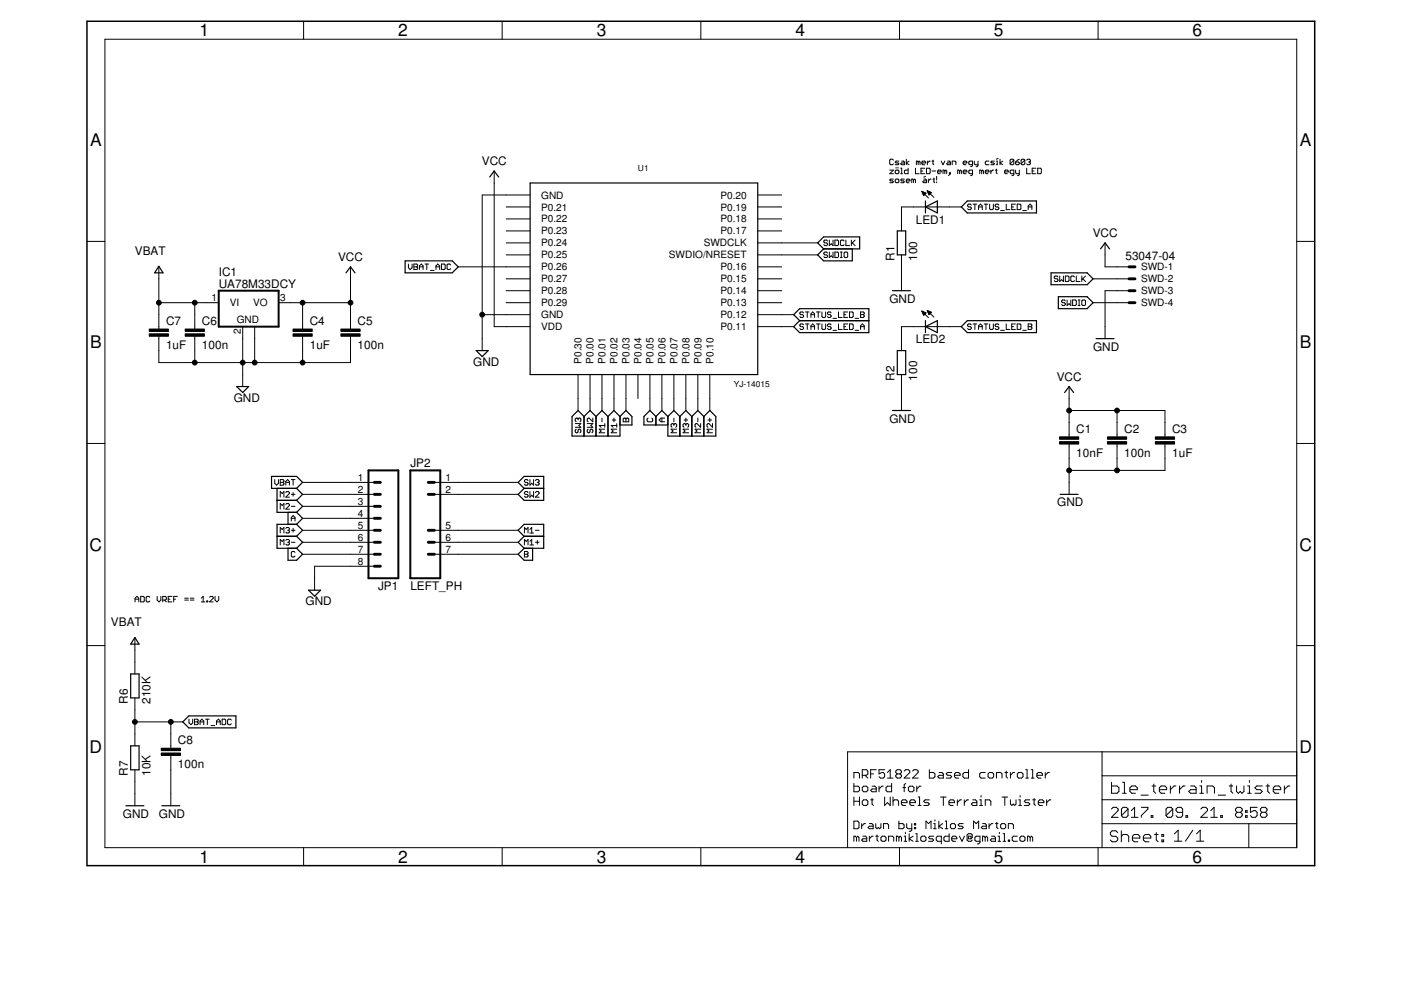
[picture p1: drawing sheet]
<svg xmlns="http://www.w3.org/2000/svg" width="297mm" height="210mm" viewBox="0 0 297 210" stroke-linecap="round" stroke-linejoin="round" font-family="sans-serif">
<g fill="none" stroke="#000" stroke-width=".25">
<path d="M103.8 37.5l1-1.2 .9 1.2M112.4 38.8h48.3v40.6h-48.3zM33.7 56.5l.9 1.3h-1.8zM73.4 57.8l.9-1.2 1 1.2M85.9 55.3h10l1.3 1.3-1.3 1.2h-10zM173.4 51.5l1.2-1.3h7.7v2.6h-7.7zM174.6 52.8l-1.2 1.2 1.2 1.3h6.1v-2.5M190.2 49h1.8v5h-1.8zM196.2 43.9l2.5-1.3v2.5zM196.2 42.6v2.5M203.8 43.9l1.3-1.3h14.7v2.5h-14.7zM222.8 57.8h7.7l1.3 1.3-1.3 1.3h-7.7z"/>
<path d="M233.3 52.8l1-1.3 .9 1.3M101 74.3h2.5l-1.3 1.3zM168.3 66.7l1.2-1.3h14.7v5.1h-14.7l-1.2-1.2 1.2-1.3zM169.5 68h14.7M189.2 61.6h3.8M190.2 74.3h1.8v5.1h-1.8zM196.2 68v2.5M196.2 69.3l2.5-1.3v2.5zM203.8 69.3l1.3-1.3h14.7v2.5h-14.7zM224.4 62.9h6.1l1.3 1.3-1.3 1.2h-6.1zM232.4 71.8h3.8M50.2 82h2.5l-1.2 1.2z"/>
<path d="M123.8 88.3l1.3-1.3 1.3 1.3M123.8 88.3l-1.2-1.3-1.3 1.3v4.2h10.1v-4.2M123.8 88.3v4.2M126.4 88.3l1.2-1.3 1.3 1.3M126.4 88.3v4.2M128.9 88.3l1.3-1.3 1.2 1.3M128.9 88.3v4.2M131.4 88.3l1.3-1.3 1.3 1.3v1.8h-2.6M139.1 88.3l-1.3-1.3-1.3 1.3v1.8h5.1M139.1 88.3l1.2-1.3 1.3 1.3M139.1 88.3v1.8M141.6 88.3v4.2h10.2v-4.2l-1.3-1.3-1.3 1.3"/>
<path d="M141.6 88.3l1.3-1.3 1.2 1.3M144.1 88.3v4.2M144.1 88.3l1.3-1.3 1.3 1.3M146.7 88.3v4.2M146.7 88.3l1.3-1.3 1.2 1.3M149.2 88.3v4.2M189.2 87h3.8M225.7 83.2l1-1.2 .9 1.2M57.6 101h5.3l1.3 1.3-1.3 1.2h-5.3zM58.7 106.1h4.2M58.7 113.7h4.2M58.7 103.5v5.1h4.2"/>
<path d="M61.1 108.6v2.6M61.1 116.2v2.6h1.8l1.3-1.3-1.3-1.3M62.9 111.2h-4.2v5h4.2M62.9 113.7l1.3 1.3-1.3 1.2M62.9 111.2l1.3 1.2-1.3 1.3M62.9 106.1l1.3 1.3-1.3 1.2M62.9 103.5l1.3 1.3-1.3 1.3M62.9 108.6l1.3 1.3-1.3 1.3M109.9 102.3l1.2-1.3h4.2v5.1h-4.2l-1.2-1.3 1.2-1.3zM111.1 103.5h4.2M111.1 113.7l-1.2-1.3 1.2-1.2h4.2v5h-4.2M111.1 113.7l-1.2 1.3 1.2 1.2"/>
<path d="M111.1 113.7h4.2M111.1 116.2l-1.2 1.3 1.2 1.3h1.8v-2.6M224.8 104.8h3.8M28.6 135.2l.9 1.4h-1.8zM65.4 125.1h2.6l-1.3 1.3zM27.7 142.9h1.8v5.1h-1.8zM27.7 158.1h1.8v5.1h-1.8zM38.8 153.1l1.2-1.3h10v2.5h-10zM26.7 170.8h3.8M34.3 170.8h3.8"/>
</g>
<g fill="none" stroke="#000" stroke-width=".21">
<path d="M22.2 8.3h252.7v171.4h-252.7zM64.4 4.5v3.8M106.5 4.5v3.8M148.6 4.5v3.8M190.7 4.5v3.8M232.8 4.5v3.8M104.8 36.3v33h7.6M188.6 36.1h.8l-.8 .7h.8M189.4 34l-.2-.2h-.4l-.2 .2v.7l.2 .2h.4l.2-.2M189.4 38h-.6l-.2 .2 .2 .2h.4l.2 .1-.2 .2h-.6M189.8 36.3l.2-.2h.4l.2 .2v.3l-.2 .2h-.4l-.2-.2zM189.8 38.2l.2-.2h.4l.2 .2v.3l-.2 .2h-.4l-.2-.2z"/>
<path d="M190 35.5v.2M190.4 35.5v.2M190.6 34.2h-.6l-.2 .2 .2 .1h.4l.2 .2-.2 .2h-.6M191 36.8h.4M191 35.7h.2v1.1M191.2 34.2h.4l.1 .2v.5h-.5l-.2-.2 .2-.2h.5M191.7 38h-.5l-.2 .2 .2 .2h.4l.1 .1-.1 .2h-.6M192.2 33.8v1.1M192.2 38.4h.7l-.2-.4h-.4l-.1 .2v.3l.1 .2h.4M192.5 35.7v1.1h-.6l-.2-.2v-.3l.2-.2h.6M192.7 34.2l-.5 .3 .5 .4M193.7 38.2l.2-.2 .2 .2v.5"/>
<path d="M193.7 38.2l-.4-.2v.7M193.7 38.2v.5M194.1 35.7v1.1h.8M194.7 34.4v.5M194.7 34.4l-.4-.2v.7M194.7 34.4l.2-.2 .2 .2v.5M195.3 36.3h.3M195.5 34.5h.7l-.2-.3h-.4l-.1 .2v.3l.1 .2h.4M195.9 38h.3l.2 .2v.5h-.5l-.3-.2 .3-.1h.5M196 35.7h-.7v1.1h.7M196.2 37.4l-.3 .2M196.4 35.7h.6l.2 .2v.7l-.2 .2h-.6z"/>
<path d="M196.6 34.2v.7M196.8 38v.7M197.2 34.2l-.6 .3M197.4 38l-.6 .4M197.6 34.2h.4M197.6 36.3h.8M197.8 34v.7l.2 .2M197.8 38h.4M198 37.8v.7l.2 .2M198.6 37.4v.8M198.6 38.5v.2M198.8 36.4h.8l-.3-.3h-.3l-.2 .2v.3l.2 .2h.3"/>
<path d="M199.6 34.2l.3 .7 .4-.7M200.3 36.3l-.4-.2v.7M200.3 36.3v.5M200.3 36.3l.2-.2 .2 .2v.5M200.9 34.2h.4l.2 .2v.5h-.6l-.2-.2 .2-.2h.6M201.3 36.6h.2v.2h-.2zM201.5 36.8l-.4 .4M201.9 34.9v-.7h.6l.2 .2v.5M203.5 36.3l-.4-.2v.7M203.5 36.3v.5M203.5 36.3l.1-.2 .2 .2v.5M204.2 34.5h.8l-.2-.3h-.4l-.2 .2v.3l.2 .2h.4"/>
<path d="M204.2 36.4h.8l-.2-.3h-.4l-.2 .2v.3l.2 .2h.4M206.2 34.9h-.6l-.2-.2v-.3l.2-.2h.6v.9l-.4 .2M206.2 36.8h-.6l-.2-.2v-.3l.2-.2h.6v.9l-.4 .2M206.6 34.2v.5l.2 .2h.5M207.3 34.2v.9l-.4 .2M208.1 36.3l-.4-.2v.7M208.1 36.3l.2-.2 .2 .2v.5M208.1 36.3v.5M208.9 36.4h.8l-.2-.3h-.4l-.2 .2v.3l.2 .2h.4M209.7 34.2h-.6l-.2 .2v.3l.2 .2h.6M210.1 36.1v.7M210.7 36.1l-.6 .3"/>
<path d="M210.8 34.2h-.5l-.2 .2 .2 .1h.4l.1 .2-.1 .2h-.6M211.1 36.1h.3M211.2 34.2h.2v.7h-.2M211.2 35.9v.7l.2 .2M211.6 33.6l-.4 .2M212 33.8v1.1M212.6 34.2l-.6 .3 .6 .4M213 36.4h.8l-.2-.3h-.4l-.2 .2v.3l.2 .2h.4M214.9 34l-.1-.2h-.4l-.2 .2v.7M214.9 34v.7l-.1 .2h-.4l-.2-.2M214.9 36.8h-.5l-.2-.2v-.3l.2-.2h.5v.9l-.4 .2M214.9 34l-.7 .7"/>
<path d="M215.3 34.4h.6l.2 .3-.2 .2h-.4l-.2-.2zM215.3 36.1v.5l.2 .2h.6M216.1 33.8l-.8 .6M216.1 36.1v.9l-.4 .2M217.3 34l-.2-.2h-.4l-.2 .2v.7M217.3 34v.7l-.2 .2h-.4l-.2-.2M217.3 34l-.8 .7M217.7 34l.2-.2h.3l.3 .2-.3 .4M217.7 35.7v1.1h.8M218.1 34.4h.1M218.2 34.4l.3 .1-.3 .4h-.3l-.2-.2M218.8 36.3h.4"/>
<path d="M219.6 35.7h-.8v1.1h.8M220 35.7h.6l.2 .2v.7l-.2 .2h-.6zM18.4 51.2h3.8M33.7 56.6v13.2M74.3 56.6v13.2M86.6 56v.8l.4 .3 .4-.3v-.8M87.8 56h.5l.2 .2-.2 .4 .2 .4-.2 .1h-.5zM87.8 56.6h.5M88.9 56.6h.8M88.9 57.1v-.7l.4-.4 .4 .4v.7M90.1 56h.8M90.5 56v1.1"/>
<path d="M91.3 57.3h.8M92.4 56.6h.8M92.4 57.1v-.7l.4-.4 .4 .4v.7M93.6 56h.6l.2 .2v.8l-.2 .1h-.6zM95.5 56.2l-.1-.2h-.4l-.2 .2v.8l.2 .1h.4l.1-.1M97.2 56.6h15.2M107.3 59.1h5.1M107.3 51.5h5.1M107.3 54h5.1M107.3 43.9h5.1M107.3 49h5.1M107.3 46.4h5.1"/>
<path d="M112.4 41.3h-10.2v33M160.7 59.1h5M160.7 51.5h12.7M160.7 54h12.7M160.7 56.6h5M160.7 43.9h5M160.7 49h5M160.7 46.4h5M160.7 41.3h5M175.5 51.1l-.2-.2h-.4l-.2 .4 .2 .2h.4l.2 .4-.2 .2h-.4l-.2-.2M175.5 53.6l-.2-.2h-.4l-.2 .4 .2 .2h.4l.2 .4-.2 .2h-.4l-.2-.2M175.8 50.9v1.2l.4-.4 .4 .4v-1.2"/>
<path d="M175.8 53.4v1.2l.4-.4 .4 .4v-1.2M177 50.9h.6l.2 .2v.8l-.2 .2h-.6zM177 53.4h.6l.2 .2v.8l-.2 .2h-.6zM178.2 53.4h.4M178.2 54.6h.4M178.4 53.4v1.2M179 51.1l-.2-.2h-.4l-.2 .2v.8l.2 .2h.4l.2-.2M179.2 53.4h.3l.2 .2v.8l-.2 .2h-.3l-.2-.2v-.8zM179.3 50.9v1.2h.8M180.5 50.9v1.2M180.7 51.5l.6 .6M181.3 50.9l-.8 .8"/>
<path d="M191.1 54v7.6M195.5 40.6l1.3 1.4M195.5 40.6h.1M195.5 40.6l.8 .4M195.5 40.6l.3 .9M195.5 40.7h.3M195.6 40.9h.5M195.6 41h.7M195.7 41.1h.5M195.7 41.2h.4M195.8 41.3h.1M195.8 41.4h.1"/>
<path d="M196.3 41l-.5 .5M196.6 40.4l1.4 1.4M196.6 40.4l.9 .4-.5 .5zM196.6 40.5h.1M196.7 40.6h.3M196.7 40.7h.6M196.8 40.9h.6M196.8 41h.5M196.9 41.1h.3M196.9 41.2h.2M203.8 43.9h-12.7v5.1M205.9 43.5l-.2-.2h-.4l-.2 .4 .2 .2h.4l.2 .4-.2 .1h-.4l-.2-.1"/>
<path d="M206.3 43.3h.8M206.7 43.3v1.1M207.5 44.4v-.7l.4-.4 .4 .4v.7M207.5 43.9h.8M208.7 43.3h.7M209 43.3v1.1M209.8 43.3v1l.2 .1h.4l.2-.1v-1M211.8 43.5l-.2-.2h-.4l-.2 .4 .2 .2h.4l.2 .4-.2 .1h-.4l-.2-.1M212.2 44.6h.7M213.3 43.3v1.1h.8M214.5 43.9h.4M215.3 43.3h-.8v1.1h.8"/>
<path d="M215.7 43.3h.6l.2 .2v.8l-.2 .1h-.6zM216.8 44.6h.8M218 44.4v-.7l.4-.4 .4 .4v.7M218 43.9h.8M224.3 58.7l-.2-.2h-.4l-.2 .4 .2 .2h.4l.2 .4-.2 .2h-.4l-.2-.2M224.7 58.5v1.2l.4-.4 .4 .4v-1.2M225.9 58.5h.5l.3 .2v.8l-.3 .2h-.5zM227.8 58.7l-.2-.2h-.4l-.2 .2v.8l.2 .2h.4l.2-.2M228.2 58.5v1.2h.8M229.4 58.5v1.2M229.6 59.1l.5 .6M230.1 58.5l-.7 .8"/>
<path d="M231.8 59.1h7.6M234.3 51.5v5.1h5.1M274.9 51.2h3.8M33.7 64.2h12.7M33.7 71.3v5.6h40.6v-5.6M41.3 64.2v5.6M41.3 71.3v5.6M51.5 69.3v12.7M54 69.3v7.6M59.1 64.2h15.2M64.2 64.2v5.6M64.2 71.3v5.6"/>
<path d="M102.2 66.7h10.2M107.3 64.2h5.1M107.3 61.6h5.1M122.6 79.4v7.6M125.1 79.4v7.6M127.6 79.4v7.6M130.2 79.4v7.6M132.7 79.4v7.6M135.3 79.4v5.1M137.8 79.4v7.6M140.3 79.4v7.6M142.9 79.4v7.6"/>
<path d="M145.4 79.4v7.6M148 79.4v7.6M150.5 79.4v7.6M160.7 64.2h5M160.7 69.3h7.6M160.7 66.7h7.6M160.7 61.6h5M170.4 68.9l-.2-.2h-.4l-.2 .4 .2 .2h.4l.2 .4-.2 .1h-.4l-.2-.1M170.4 66.3l-.2-.2h-.4l-.2 .4 .2 .2h.4l.2 .4-.2 .2h-.4l-.2-.2M170.8 68.7h.7M170.8 66.1h.7M171.2 66.1v1.2"/>
<path d="M171.2 68.7v1.1M171.9 69.3h.8M171.9 66.7h.8M171.9 67.3v-.8l.4-.4 .4 .4v.8M171.9 69.8v-.7l.4-.4 .4 .4v.7M173.1 68.7h.8M173.1 66.1h.8M173.5 66.1v1.2M173.5 68.7v1.1M174.3 68.7v1l.2 .1h.4l.1-.1v-1M174.3 66.1v1l.2 .2h.4l.1-.2v-1M176.2 66.3l-.2-.2h-.4l-.2 .2 .2 .4h.4l.2 .2-.2 .4h-.4l-.2-.2"/>
<path d="M176.2 68.9l-.2-.2h-.4l-.2 .2 .2 .4h.4l.2 .2-.2 .3h-.4l-.2-.1M176.6 70h.8M176.6 67.5h.8M177.8 66.1v1.2h.8M177.8 68.7v1.1h.8M178.9 69.3h.4M178.9 66.7h.4M179.7 66.1h-.8v1.2h.8M179.7 68.7h-.8v1.1h.8M180.1 68.7h.6l.2 .2v.8l-.2 .1h-.6zM180.1 66.1h.6l.2 .2v.8l-.2 .2h-.6zM181.3 70h.8"/>
<path d="M181.3 67.5h.8M182.5 69.3h.7M182.5 66.1h.5l.2 .2-.2 .4 .2 .4-.2 .2h-.5zM182.5 66.7h.5M182.5 69.8v-.7l.3-.4 .4 .4v.7M191.1 79.4v7.6M195.5 66l1.3 1.4M195.5 66l.8 .3-.5 .5zM195.5 66.1h.2M195.5 66.2h.4M195.6 66.3h.6M195.6 66.4h.7"/>
<path d="M195.7 66.5h.4M195.7 66.7h.3M195.8 66.8h.1M196.6 65.8l1.4 1.4M196.6 65.8l.9 .4-.5 .5zM196.6 65.9h.2M196.7 66.1h.4M196.7 66.2h.7M196.8 66.3h.6M196.8 66.4h.5M196.9 66.5h.2M196.9 66.7h.1"/>
<path d="M203.8 69.3h-12.7v5M205.9 68.9l-.2-.2h-.4l-.2 .4 .2 .2h.4l.2 .4-.2 .1h-.4l-.2-.1M206.3 68.7h.8M206.7 68.7v1.1M207.5 69.3h.8M207.5 69.8v-.7l.4-.4 .4 .4v.7M208.7 68.7h.7M209 68.7v1.1M209.8 68.7v1l.2 .1h.4l.2-.1v-1M211.8 68.9l-.2-.2h-.4l-.2 .4 .2 .2h.4l.2 .4-.2 .1h-.4l-.2-.1M212.2 70h.7M213.3 68.7v1.1h.8"/>
<path d="M214.5 69.3h.4M215.3 68.7h-.8v1.1h.8M215.7 68.7h.6l.2 .2v.8l-.2 .1h-.6zM216.8 70h.8M218 68.7h.6l.2 .2-.2 .4 .2 .4-.2 .1h-.6zM218 69.3h.6M225.9 63.8l-.2-.2h-.4l-.2 .4 .2 .2h.4l.2 .4-.2 .2h-.4l-.2-.2M226.3 63.6v1.2l.4-.4 .3 .4v-1.2M227.4 63.6h.6l.2 .2v.8l-.2 .2h-.6zM228.6 63.6h.4M228.6 64.8h.4M228.8 63.6v1.2"/>
<path d="M229.4 63.8l.2-.2h.4l.1 .2v.8l-.1 .2h-.4l-.2-.2zM231.8 64.2h7.6M239.4 61.6h-5.1v10.2M18.4 94h3.8M122 89.8h1.1l-.4 .4 .4 .4h-1.1M122.2 91l-.2 .2v.4l.4 .2 .2-.2v-.4l.4-.2 .1 .2v.4l-.1 .2M122.6 88.8l-.2-.2-.4 .2v.4l.2 .2M122.6 88.8v.2M122.6 88.8l.1-.2 .4 .2v.4l-.1 .2M124.5 89.8h1.2l-.4 .4 .4 .4h-1.2M124.7 91l-.2 .2v.4l.4 .2 .2-.2v-.4l.4-.2 .2 .2v.4l-.2 .2M125.7 88.6v.8l-.8-.8-.4 .2v.4l.2 .2"/>
<path d="M127.6 88.6v.8M128.2 91h-1.2l.4 .4-.4 .4h1.2M128.2 90.2h-1.2l.4 .4M128.2 89.8v.8M129.8 89h.8M130.2 88.6v.8M130.8 91h-1.2l.4 .4-.4 .4h1.2M130.8 90.2h-1.2l.4 .4M130.8 89.8v.8M132.1 88.8l.2-.2 .4 .2 .4-.2 .2 .2v.6h-1.2zM132.7 88.8v.6M137.4 88.6l-.2 .2v.4l.2 .2h.8l.2-.2v-.4l-.2-.2"/>
<path d="M140.3 88.6v.8M140.9 88.6h-.8l-.4 .4 .4 .4h.8M142.9 90l-.2-.2-.4 .2v.4l.2 .2M142.9 90l.2-.2 .4 .2v.4l-.2 .2M142.9 88.6v.8M142.9 90v.2M143.5 91h-1.2l.4 .4-.4 .4h1.2M145 89h.8M145.4 90l-.2-.2-.4 .2v.4l.2 .2M145.4 90l.2-.2 .4 .2v.4l-.2 .2M145.4 88.6v.8M145.4 90v.2"/>
<path d="M146 91h-1.2l.4 .4-.4 .4h1.2M148 88.6v.8M148.5 91h-1.1l.4 .4-.4 .4h1.1M148.5 89.8v.8l-.7-.8-.4 .2v.4l.2 .2M150.1 89h.8M150.5 88.6v.8M151.1 91h-1.2l.4 .4-.4 .4h1.2M151.1 89.8v.8l-.8-.8-.4 .2v.4l.2 .2M226.7 82v10.6M226.7 94.1v10.7M226.7 87h20.3v5.6M236.8 87v5.6"/>
<path d="M236.8 94.1v5.6M247 94.1v5.6h-20.3M274.9 94h3.8M58.3 101.7v.8l.3 .4 .4-.4v-.8M59.4 101.7h.6l.2 .2-.2 .4 .2 .4-.2 .2h-.6zM59.4 102.3h.6M59.4 105.4v-1.2l.4 .4 .4-.4v1.2M59.4 107.9v-1.1l.4 .4 .4-.4v1.1M59.4 113v-1.2l.4 .4 .4-.4v1.2M59.4 115.5v-1.1l.4 .4 .4-.4v1.1M60.6 102.3h.8M60.6 104.4l.2-.2h.4l.2 .2v.2l-.8 .8h.8"/>
<path d="M60.6 102.9v-.8l.4-.4 .4 .4v.8M60.6 107l.2-.2h.4l.2 .2v.2l-.8 .7h.8M60.6 112l.2-.2h.4l.2 .2-.2 .4M60.6 114.6l.2-.2h.4l.2 .2-.2 .4M61 115h.2M61 112.4h.2M61.2 112.4l.2 .2-.2 .4h-.4l-.2-.2M61.2 115l.2 .2-.2 .3h-.4l-.2-.1M61.8 101.7h.7M61.8 104.8h.7M61.8 115h.7M61.8 112.4h.7"/>
<path d="M61.8 107.4h.7M61.8 110.5v-.8l.3-.4 .4 .4v.8M61.8 109.9h.7M62.1 101.7v1.2M62.1 104.4v.8M62.1 112v.8M62.5 117.1l-.2-.2h-.3l-.2 .2v.8l.2 .2h.3l.2-.2M64.2 102.3h15.2M64.2 104.8h15.2M64.2 115h15.2M64.2 112.4h15.2M64.2 107.4h15.2"/>
<path d="M64.2 109.9h15.2M64.2 117.5h15.2M92.1 102.3h17.8M92.1 104.8h17.8M92.1 115h17.8M92.1 112.4h17.8M92.1 117.5h17.8M111.2 116.9h.6l.2 .2-.2 .4 .2 .4-.2 .2h-.6zM111.2 113v-1.2l.4 .4 .4-.4v1.2M111.2 115.5v-1.1l.4 .4 .4-.4v1.1M111.2 117.5h.6M112 101.9l-.2-.2h-.4l-.2 .2 .2 .4h.4l.2 .2-.2 .4h-.4l-.2-.2"/>
<path d="M112 104.4l-.2-.2h-.4l-.2 .2 .2 .4h.4l.2 .2-.2 .4h-.4l-.2-.2M112.4 101.7v1.2l.3-.4 .4 .4v-1.2M112.4 104.2v1.2l.3-.4 .4 .4v-1.2M112.4 114.8l.3-.4v1.1M112.4 112.2l.3-.4v1.2M112.4 115.5h.7M112.4 113h.7M113.5 101.9l.2-.2h.4l.2 .2-.2 .4M113.5 104.4l.2-.2h.4l.2 .2v.2l-.8 .8h.8M113.5 115h.8M113.5 112.4h.8M113.9 102.3h.2"/>
<path d="M113.9 114.6v.8M114.1 102.3l.2 .2-.2 .4h-.4l-.2-.2M18.4 136.9h3.8M28.6 135.3v7.6M28.6 127.6v-.8l.4-.4 .4 .4v.8M28.6 127h.8M29.8 126.4h.6l.2 .2v.8l-.2 .2h-.6zM31.8 126.6l-.2-.2h-.4l-.2 .2v.8l.2 .2h.4l.2-.2M33.3 126.4v.8l.4 .4 .4-.4v-.8M34.5 127.2h.6l.2-.2v-.4l-.2-.2h-.6v1.2M34.9 127.2l.4 .4M35.7 127h.3"/>
<path d="M36.4 126.4h-.7v1.2h.7M36.8 127h.4M37.6 126.4h-.8v1.2M39.2 127.2h.7M39.2 126.8h.7M40.3 127.2h.8M40.3 126.8h.8M42.7 127.6h.8M42.7 126.8l.4-.4v1.2M43.8 127.4h.2v.2h-.2zM44.4 126.6l.2-.2h.4l.2 .2v.2l-.8 .8h.8M45.6 126.4v.8l.4 .4 .4-.4v-.8"/>
<path d="M79.4 120.1h-12.7v5M274.9 136.9h3.8M28.6 153.1h10.2M28.6 148v10.1M36.2 153.1v5.5M40.1 152.5v.8l.4 .3 .4-.3v-.8M41.2 152.5h.6l.2 .2-.2 .4 .2 .4-.2 .1h-.6zM41.2 153.1h.6M42.4 153.1h.8M42.4 153.6v-.7l.4-.4 .4 .4v.7M43.6 152.5h.8M44 152.5v1.1"/>
<path d="M44.7 153.8h.8M45.9 153.1h.8M45.9 153.6v-.7l.4-.4 .4 .4v.7M47.1 152.5h.6l.2 .2v.8l-.2 .1h-.6zM49 152.7l-.1-.2h-.4l-.2 .2v.8l.2 .1h.4l.1-.1M233.7 159.4v20.3M274.9 159.4h-95.2v20.3M28.6 163.2v7.6M36.2 160.2v10.6M64.4 179.7v3.8M106.5 179.7v3.8M148.6 179.7v3.8"/>
<path d="M181 165v-1.2h.9l.3 .3v.9M181 166.1v1.8h.9l.3-.3v-.6l-.3-.3h-.9M181 169v1.8M181 174.1h.9l.2 .2v1.2l-.2 .2h-.9zM181 169.9h1.2M181.6 177.6l-.3-.3h-.3v1.1M181.6 177.6l.3-.3 .2 .3v.8M181.6 177.6v.8M182.2 169v1.8M182.7 174.6v1.1M182.8 164.4h.9l.3-.3v-.6l-.3-.3h-.9v1.8M182.9 177.3h.6l.3 .3v.8h-.9l-.2-.3 .2-.3h.9"/>
<path d="M183.1 166.7h.6l.3 .3v.6l-.3 .3h-.6l-.3-.3v-.6zM183.1 169.6h.6l.3 .3v.6l-.3 .3h-.6l-.3-.3v-.6zM183.4 164.4l.6 .6M183.5 174.6h-.3l-.5 .6M184.3 174.6h.5l.3 .3v.8h-.8l-.3-.2 .3-.3h.8M184.3 177.3v1.1M184.6 164.1h.6M184.6 169.6h.6M184.9 166.7h.6l.3 .3v.9h-.9l-.3-.3 .3-.3h.9M184.9 169.3v1.2l.3 .3M185.1 177.3h-.2l-.6 .5M185.7 177.3h.5"/>
<path d="M185.7 174.6v.9l.2 .2 .3-.2 .3 .2 .3-.2v-.9M185.8 163.2h-1.2v1.8M185.9 177v1.1l.3 .3M186.4 166.7v1.2M186.8 177.6l.2-.3h.6l.3 .3v.5l-.3 .3h-.6l-.2-.3zM187.3 166.7h-.3l-.6 .6M187.3 175.7v-1.1h.8l.3 .3v.8M187.6 163.2h-1.2v.9l.6-.3h.3l.3 .3v.6l-.3 .3h-.6l-.3-.3M187.6 169v1.8l.6-.6 .5 .6v-1.8M188.2 165h1.1M188.2 163.8l.5-.6v1.8M188.4 178.4v-1.1h.8l.3 .3v.8"/>
<path d="M189 166.1v1.8h-.8l-.3-.3v-.6l.3-.3h.8M189.3 169.9l.3-.3h.6l.3 .3v.9M189.3 169v1.8M190.2 164.1l-.3-.3v-.3l.3-.3h.6l.3 .3v.3l-.3 .3M190.2 164.1h.6M190.2 164.1l-.3 .3v.3l.3 .3h.6l.3-.3v-.3l-.3-.3M190.6 177.6l.3-.3 .2 .3v.8M190.6 174.1v1.6h.8l.3-.2v-.6l-.3-.3h-.8M190.6 177.6l-.3-.3h-.2v1.1M190.6 177.6v.8M190.7 179.7v3.8M191.1 170.2h1.2v-.3l-.3-.3h-.6l-.3 .3v.6l.3 .3h.6"/>
<path d="M191.4 167h.6M191.7 178.4h.5M191.7 177.3h.3v1.1M191.7 163.5l.3-.3h.6l.3 .3v.3l-1.2 1.2h1.2M192 176.5v.3M192 166.1l-.3 .3v1.5M192.2 174.6v.9l.3 .2h.8M192.6 167l.3-.3h.6l.3 .3v.6l-.3 .3h-.6l-.3-.3zM192.8 176.8v1.6M192.9 170.2h1.2v-.3l-.3-.3h-.6l-.3 .3v.6l.3 .3h.6M193.3 174.6v1.4l-.3 .3h-.2M193.5 163.5l.3-.3h.6l.3 .3v.3l-1.2 1.2h1.2"/>
<path d="M193.6 177.3l-.8 .5 .8 .6M193.9 174.6h.2v.3h-.2zM193.9 175.5h.2v.2h-.2zM194.1 178.4h.6M194.1 176.8h.3v1.6M194.4 166.7v1.2M194.7 170.8h.6M194.7 169h.3v1.8M195.2 177.6l.3-.3h.5l.3 .3v.5l-.3 .3h-.5l-.3-.3zM195.3 166.7h-.3l-.6 .6M196.3 175.7v-1.6l.6 .5 .5-.5v1.6M197 163.2v1.8h.9l.3-.3v-.6l-.3-.3h-.9"/>
<path d="M197 169.6h-.8l-.3 .3 .3 .3h.5l.3 .3-.3 .3h-.8M198 174.6h.2v1.1M198 177.3h-.9l-.2 .3 .2 .2h.6l.3 .3-.3 .3h-.8M198 175.7h.5M198.2 173.8v.3M199.1 174.1v1.6M199.1 163.8h.6l.3 .3v.9h-.9l-.3-.3 .3-.3h.9M199.4 169h1.2M199.6 178.4h-.8l-.3-.3v-.5l.3-.3h.8v1.6M199.9 174.6l-.8 .6 .8 .5M200 169v1.8M200.4 175.7h.6"/>
<path d="M200.4 174.1h.3v1.6M201.2 170.2h1.2v-.3l-.3-.3h-.6l-.3 .3v.6l.3 .3h.6M201.2 176.8v1.6h-.8l-.3-.3v-.5l.3-.3h.8M201.5 174.9l.3-.3h.5l.3 .3v.6l-.3 .2h-.5l-.3-.2zM201.8 163.8h-.9l-.3 .3 .3 .3h.6l.3 .3-.3 .3h-.9M201.8 177.8h1.1v-.2l-.3-.3h-.5l-.3 .3v.5l.3 .3h.5M202.4 164.4h1.2v-.3l-.3-.3h-.6l-.3 .3v.6l.3 .3h.6M203 169.6v1.2M203.4 177.3l.6 1.1 .5-1.1M203.9 169.6h-.3l-.6 .6M204.2 174.6h-.8l-.3 .3 .3 .3h.6l.2 .3-.2 .2h-.9M204.4 169.6v1.2"/>
<path d="M205.3 177.3h.6v.5h-.6zM205.3 163.2v1.8h-.9l-.2-.3v-.6l.2-.3h.9M205.3 169.6h-.3l-.6 .6M205.9 177.8l.2-.2v-.6l-.2-.2h-.6l-.3 .2v1.1l.3 .3h.6l.2-.3M206.2 169.6h.6l.3 .3v.9h-.9l-.3-.3 .3-.3h.9M206.4 175.7v-1.6l.6 .5 .5-.5v1.6M207.7 170.8h.6M207.7 169.6h.3v1.2M207.8 178.4h-.8l-.3-.3v-.5l.3-.3h.8v1.3l-.3 .3h-.3M208 168.7v.3M208.3 174.6h.6l.2 .3v.8h-.8l-.3-.2 .3-.3h.8M208.9 177.6v.8"/>
<path d="M208.9 177.6l-.3-.3h-.3v1.1M208.9 177.6l.2-.3 .3 .3v.8M208.9 163.8h-.9l-.3 .3v.6l.3 .3h.9M208.9 170.8v-1.2h.9l.3 .3v.9M209.7 174.6v1.1M209.8 163.8h.6l.3 .3v.6l-.3 .3h-.6l-.3-.3v-.6zM210.2 177.3h.6l.3 .3v.8h-.9l-.2-.3 .2-.3h.9M210.5 174.6h-.3l-.5 .6M211.1 174.6h.5M211.3 165v-1.2h.9l.2 .3v.9M211.3 174.3v1.2l.3 .2M211.6 178.4h.5"/>
<path d="M211.6 177.3h.3v1.1M211.9 176.5v.3M212.4 174.6h.6l.2 .3v.6l-.2 .2h-.6l-.2-.2v-.6zM212.4 169h1.2M212.7 178.4h.5M212.7 176.8h.3v1.6M213 163.8h.6M213 169v1.8M213.3 163.5v1.2l.3 .3M213.8 175.7v-1.1h.8l.3 .3v.8M213.8 178.1h.3v.3h-.3zM214.2 163.8v1.2"/>
<path d="M214.2 169.6v.9l.3 .3 .3-.3 .3 .3 .3-.3v-.9M215.1 163.8h-.3l-.6 .6M215.7 177.3h-.8l-.3 .3v.5l.3 .3h.8M216 163.8h.6l.3 .3v.6l-.3 .3h-.6l-.3-.3v-.6zM216 170.8h.6M216 169.6h.3v1.2M216.2 177.6l.3-.3h.5l.3 .3v.5l-.3 .3h-.5l-.3-.3zM216.3 168.7v.3M217.5 163.2h.3v1.8M217.5 165h.6M218.4 169.6h-.9l-.3 .3 .3 .3h.6l.3 .3-.3 .3h-.9M218.4 177.6l.3-.3 .2 .3v.8"/>
<path d="M218.4 177.6l-.3-.3h-.2v1.1M218.4 177.6v.8M218.7 163.2h.2v1.8M218.7 165h.5M218.9 169.6h.6M219.2 169.3v1.2l.3 .3M219.8 164.4h1.2v-.3l-.3-.3h-.6l-.3 .3v.6l.3 .3h.6M220.1 170.2h1.2v-.3l-.3-.3h-.6l-.3 .3v.6l.3 .3h.6M221.6 163.8v1.2M221.9 169.6v1.2M222.5 163.8h-.3l-.6 .6M222.8 169.6h-.3l-.6 .6"/>
<path d="M232.8 179.7v3.8M233.7 169.6h41.2M233.7 174.6h41.2M233.7 164.5h41.2M235.6 171.5l.4-.3h.7l.4 .3v.4l-1.5 1.4h1.5M235.7 165.9v2.3h1.1l.4-.4v-.8l-.4-.4h-1.1M237 176.5l-.4-.4h-.8l-.4 .4v.4l.4 .4h.8l.4 .4v.4l-.4 .4h-.8l-.4-.4M237.7 176.1v2.4M237.7 177.3l.4-.4h.8l.4 .4v1.2M238 168.2h.8M238 165.9h.4v2.3M239.2 171.5v1.4l-.4 .4h-.7l-.3-.4"/>
<path d="M239.2 171.5l-.4-.3h-.7l-.3 .3v1.4M239.2 171.5l-1.4 1.4M239.6 167.4h1.5v-.4l-.4-.4h-.7l-.4 .4v.8l.4 .4h.7M239.9 173.3h1.4M239.9 171.9l.7-.7v2.1M240.1 177.7h1.6v-.4l-.4-.4h-.8l-.4 .4v.8l.4 .4h.8M241.9 168.6h1.6M242 171.2h1.4v.3l-1.4 1.4v.4M242.4 177.7h1.6v-.4l-.4-.4h-.8l-.4 .4v.8l.4 .4h.8M244.1 172.9h.3v.4h-.3zM244.2 166.6h.8M244.6 166.2v1.6l.4 .4"/>
<path d="M244.8 176.9h.8M245.2 176.5v1.6l.4 .4M245.8 167.4h1.6v-.4l-.4-.4h-.8l-.4 .4v.8l.4 .4h.8M246.3 176.9h.4v.4h-.4zM246.3 178.1h.4v.4h-.4zM248.1 166.6v1.6M248.6 171.5v1.4l-.3 .4h-.7l-.4-.4M248.6 171.5l-.3-.3h-.7l-.4 .3v1.4M248.6 171.5l-1.4 1.4M249 176.8l.8-.8v2.4M249 178.4h1.6M249.3 166.6h-.4l-.8 .8"/>
<path d="M250.1 166.6v1.6M250.7 172.2h-1l-.4-.3v-.4l.4-.3h.7l.3 .3v1.4l-.3 .4h-.7l-.4-.4M251.2 166.6h-.3l-.8 .8M251.4 172.9h.4v.4h-.4zM252.4 166.6h.8l.4 .4v1.2h-1.2l-.4-.4 .4-.4h1.2M252.9 176l-1.6 2.4M253.7 178.4h1.5M253.7 176.8l.8-.8v2.4M254.4 168.2h.8M254.4 166.6h.4v1.6M254.6 171.5l.4-.3h.7l.3 .3v.4l-1.4 1.4h1.4M254.8 165.5v.4"/>
<path d="M255.9 168.2v-1.6h1.2l.4 .4v1.2M256.7 173.3h1.4M256.7 171.9l.7-.7v2.1M258.3 168.6h1.5M258.8 172.9h.4v.4h-.4zM260.6 166.6h.8M261 166.2v1.6l.4 .4M262.2 166.6v1.2l.4 .4 .4-.4 .3 .4 .4-.4v-1.2M262.3 172.2l-.3 .4v.3l.3 .4h.7l.4-.4v-.3l-.4-.4M262.3 172.2l-.3-.3v-.4l.3-.3h.7l.4 .3v.4l-.4 .3M262.3 172.2h.7M264.1 172.9h.3v.4h-.3z"/>
<path d="M264.1 171.9h.3v.3h-.3zM264.5 168.2h.8M264.5 166.6h.4v1.6M264.8 174.6v5.1M264.9 165.5v.4M266.5 171.2h-1.4v1l.7-.3h.4l.3 .3v.7l-.3 .4h-.7l-.4-.4M267.6 172.2l-.4 .4v.3l.4 .4h.7l.3-.4v-.3l-.3-.4M267.6 172.2l-.4-.3v-.4l.4-.3h.7l.3 .3v.4l-.3 .3M267.6 172.2h.7M267.6 166.6h-1.1l-.4 .4 .4 .4h.7l.4 .4-.4 .4h-1.1M268.4 166.6h.8M268.8 166.2v1.6l.4 .4"/>
<path d="M270 167.4h1.5v-.4l-.4-.4h-.7l-.4 .4v.8l.4 .4h.7M272.3 166.6v1.6M273.5 166.6h-.4l-.8 .8"/>
</g>
<path d="M18.4 4.5h260.3v179h-260.3z" fill="none" stroke="#000" stroke-width=".32"/>
<g fill="#000" stroke="#000" stroke-width=".21">
<path d="M31.6 70.8h4.1v.5h-4.1zM31.6 69.8h4.1v.5h-4.1zM39.3 70.8h4v.5h-4zM39.3 69.8h4v.5h-4zM62.1 70.8h4.1v.5h-4.1zM62.1 69.8h4.1v.5h-4.1zM72.3 70.8h4v.5h-4zM72.3 69.8h4v.5h-4zM224.6 93.6h4.1v.5h-4.1zM224.6 92.6h4.1v.5h-4.1zM234.8 93.6h4.1v.5h-4.1zM234.8 92.6h4.1v.5h-4.1z"/>
<path d="M245 93.6h4v.5h-4zM245 92.6h4v.5h-4zM34.2 159.7h4v.5h-4zM34.2 158.6h4v.6h-4z"/>
</g>
<g fill="none" stroke="#000" stroke-width=".61">
<path d="M239.4 56.6h1.2M239.4 59.1h1.2M239.4 61.6h1.2M239.4 64.2h1.2M79.4 107.4h1.2M79.4 104.8h1.2M79.4 102.3h1.2M79.4 112.4h1.2M79.4 109.9h1.2M79.4 115h1.2M79.4 117.5h1.2M90.8 104.8h1.3"/>
<path d="M90.8 102.3h1.3M90.8 112.4h1.3M90.8 115h1.3M90.8 117.5h1.3M79.4 120.1h1.2"/>
</g>
<path d="M46.4 61.6h12.7v7.7h-12.7zM78.1 99.7h6.4v22.9h-6.4zM87 99.7h6.3v22.9h-6.3z" fill="none" stroke="#000" stroke-width=".42"/>
<g fill="#000" stroke="#000" stroke-width=".21">
<circle cx="33.7" cy="64.2" r=".51"/>
<circle cx="41.3" cy="76.9" r=".51"/>
<circle cx="41.3" cy="64.2" r=".51"/>
<circle cx="51.5" cy="76.9" r=".51"/>
<circle cx="54" cy="76.9" r=".51"/>
<circle cx="64.2" cy="64.2" r=".51"/>
<circle cx="64.2" cy="76.9" r=".51"/>
<circle cx="74.3" cy="64.2" r=".51"/>
<circle cx="102.2" cy="66.7" r=".51"/>
<circle cx="226.7" cy="99.7" r=".51"/>
<circle cx="226.7" cy="87" r=".51"/>
<circle cx="236.8" cy="87" r=".51"/>
<circle cx="236.8" cy="99.7" r=".51"/>
<circle cx="28.6" cy="153.1" r=".51"/>
<circle cx="36.2" cy="153.1" r=".51"/>
</g>
<g font-size="3.7">
<text x="42.3" y="7.7">1</text>
<text x="84.4" y="7.7">2</text>
<text x="126.5" y="7.7">3</text>
<text x="168.6" y="7.7">4</text>
<text x="210.7" y="7.7">5</text>
<text x="252.9" y="7.7">6</text>
<text x="19.1" y="31">A</text>
<text x="275.6" y="31">A</text>
<text x="19.1" y="73.9">B</text>
<text x="275.6" y="73.9">B</text>
<text x="19" y="116.7">C</text>
<text x="275.5" y="116.7">C</text>
<text x="19" y="159.6">D</text>
<text x="275.5" y="159.6">D</text>
<text x="42.3" y="182.9">1</text>
<text x="84.4" y="182.9">2</text>
<text x="126.5" y="182.9">3</text>
<text x="168.6" y="182.9">4</text>
<text x="210.7" y="182.9">5</text>
<text x="252.9" y="182.9">6</text>
</g>
<g font-size="2.5">
<text x="102.2" y="35">VCC</text>
<text x="194.2" y="47.4">LED1</text>
<text x="231.7" y="50.2">VCC</text>
<text x="28.6" y="54">VBAT</text>
<text x="46.4" y="58.5">IC1</text>
<text x="71.7" y="55.3">VCC</text>
<text x="189.6" y="55.3" transform="rotate(-90 189.6 55.3)">R1</text>
<text x="194.4" y="55.3" transform="rotate(-90 194.4 55.3)">100</text>
<text x="238.6" y="55.2">53047-04</text>
<text x="46.4" y="61">UA78M33DCY</text>
<text x="188.6" y="64.2">GND</text>
<text x="35.2" y="68.9">C7</text>
<text x="42.8" y="68.9">C6</text>
<text x="65.7" y="68.9">C4</text>
<text x="75.8" y="68.9">C5</text>
<text x="35.2" y="74">1uF</text>
<text x="42.8" y="74">100n</text>
<text x="65.7" y="74">1uF</text>
<text x="75.8" y="74">100n</text>
<text x="100.3" y="77.5">GND</text>
<text x="194.2" y="72.8">LED2</text>
<text x="231.8" y="74.3">GND</text>
<text x="189.6" y="80.7" transform="rotate(-90 189.6 80.7)">R2</text>
<text x="194.4" y="80.7" transform="rotate(-90 194.4 80.7)">100</text>
<text x="224.1" y="80.7">VCC</text>
<text x="49.5" y="85.1">GND</text>
<text x="188.6" y="89.6">GND</text>
<text x="228.2" y="91.7">C1</text>
<text x="238.4" y="91.7">C2</text>
<text x="248.5" y="91.7">C3</text>
<text x="87" y="99">JP2</text>
<text x="228.2" y="96.8">10nF</text>
<text x="238.4" y="96.8">100n</text>
<text x="248.5" y="96.8">1uF</text>
<text x="224.1" y="107.4">GND</text>
<text x="80.1" y="125.1">JP1</text>
<text x="87" y="125.1">LEFT_PH</text>
<text x="64.8" y="128.3">GND</text>
<text x="23.5" y="132.7">VBAT</text>
<text x="27.1" y="149.3" transform="rotate(-90 27.1 149.3)">R6</text>
<text x="31.9" y="149.3" transform="rotate(-90 31.9 149.3)">210K</text>
<text x="37.7" y="157.8">C8</text>
<text x="27.1" y="164.5" transform="rotate(-90 27.1 164.5)">R7</text>
<text x="31.9" y="164.5" transform="rotate(-90 31.9 164.5)">10K</text>
<text x="37.7" y="162.8">100n</text>
<text x="26.1" y="173.4">GND</text>
<text x="33.7" y="173.4">GND</text>
</g>
<g font-size="2.1">
<text x="114.7" y="42.1">GND</text>
<text x="114.7" y="44.6">P0.21</text>
<text x="114.7" y="47.2">P0.22</text>
<text x="152.7" y="47.2">P0.18</text>
<text x="152.7" y="44.6">P0.19</text>
<text x="152.7" y="42.1">P0.20</text>
<text x="114.7" y="49.7">P0.23</text>
<text x="114.7" y="52.3">P0.24</text>
<text x="149.2" y="52.3">SWDCLK</text>
<text x="152.7" y="49.7">P0.17</text>
<text x="114.7" y="54.8">P0.25</text>
<text x="114.7" y="57.3">P0.26</text>
<text x="114.7" y="59.9">P0.27</text>
<text x="141.8" y="54.8">SWDIO/NRESET</text>
<text x="152.7" y="59.9">P0.15</text>
<text x="152.7" y="57.3">P0.16</text>
<text x="241.9" y="57.3">SWD-1</text>
<text x="241.9" y="59.9">SWD-2</text>
<text x="44.8" y="63.8">1</text>
<text x="48.7" y="64.9">VI</text>
<text x="53.6" y="64.9">VO</text>
<text x="59.4" y="63.8">3</text>
<text x="114.7" y="62.4">P0.28</text>
<text x="114.7" y="64.9">P0.29</text>
<text x="152.7" y="64.9">P0.13</text>
<text x="152.7" y="62.4">P0.14</text>
<text x="241.9" y="62.4">SWD-3</text>
<text x="241.9" y="64.9">SWD-4</text>
<text x="50.2" y="68.5">GND</text>
<text x="51.1" y="70.8" transform="rotate(-90 51.1 70.8)">2</text>
<text x="114.7" y="70">VDD</text>
<text x="114.7" y="67.5">GND</text>
<text x="152.7" y="70">P0.11</text>
<text x="152.7" y="67.5">P0.12</text>
<text x="123.3" y="77.1" transform="rotate(-90 123.3 77.1)">P0.30</text>
<text x="125.9" y="77.1" transform="rotate(-90 125.9 77.1)">P0.00</text>
<text x="128.4" y="77.1" transform="rotate(-90 128.4 77.1)">P0.01</text>
<text x="130.9" y="77.1" transform="rotate(-90 130.9 77.1)">P0.02</text>
<text x="133.5" y="77.1" transform="rotate(-90 133.5 77.1)">P0.03</text>
<text x="136" y="77.1" transform="rotate(-90 136 77.1)">P0.04</text>
<text x="138.6" y="77.1" transform="rotate(-90 138.6 77.1)">P0.05</text>
<text x="141.1" y="77.1" transform="rotate(-90 141.1 77.1)">P0.06</text>
<text x="143.6" y="77.1" transform="rotate(-90 143.6 77.1)">P0.07</text>
<text x="146.2" y="77.1" transform="rotate(-90 146.2 77.1)">P0.08</text>
<text x="148.7" y="77.1" transform="rotate(-90 148.7 77.1)">P0.09</text>
<text x="151.3" y="77.1" transform="rotate(-90 151.3 77.1)">P0.10</text>
<text x="75.9" y="101.9">1</text>
<text x="94.4" y="101.9">1</text>
<text x="75.9" y="104.5">2</text>
<text x="75.9" y="107">3</text>
<text x="94.4" y="104.5">2</text>
<text x="75.9" y="109.5">4</text>
<text x="75.9" y="112.1">5</text>
<text x="94.4" y="112.1">5</text>
<text x="75.9" y="114.6">6</text>
<text x="75.9" y="117.2">7</text>
<text x="75.9" y="119.7">8</text>
<text x="94.4" y="117.2">7</text>
<text x="94.4" y="114.6">6</text>
</g>
<g font-size="1.8">
<text x="135.3" y="36.3">U1</text>
<text x="155.6" y="82">YJ-14015</text>
</g>
</svg>
